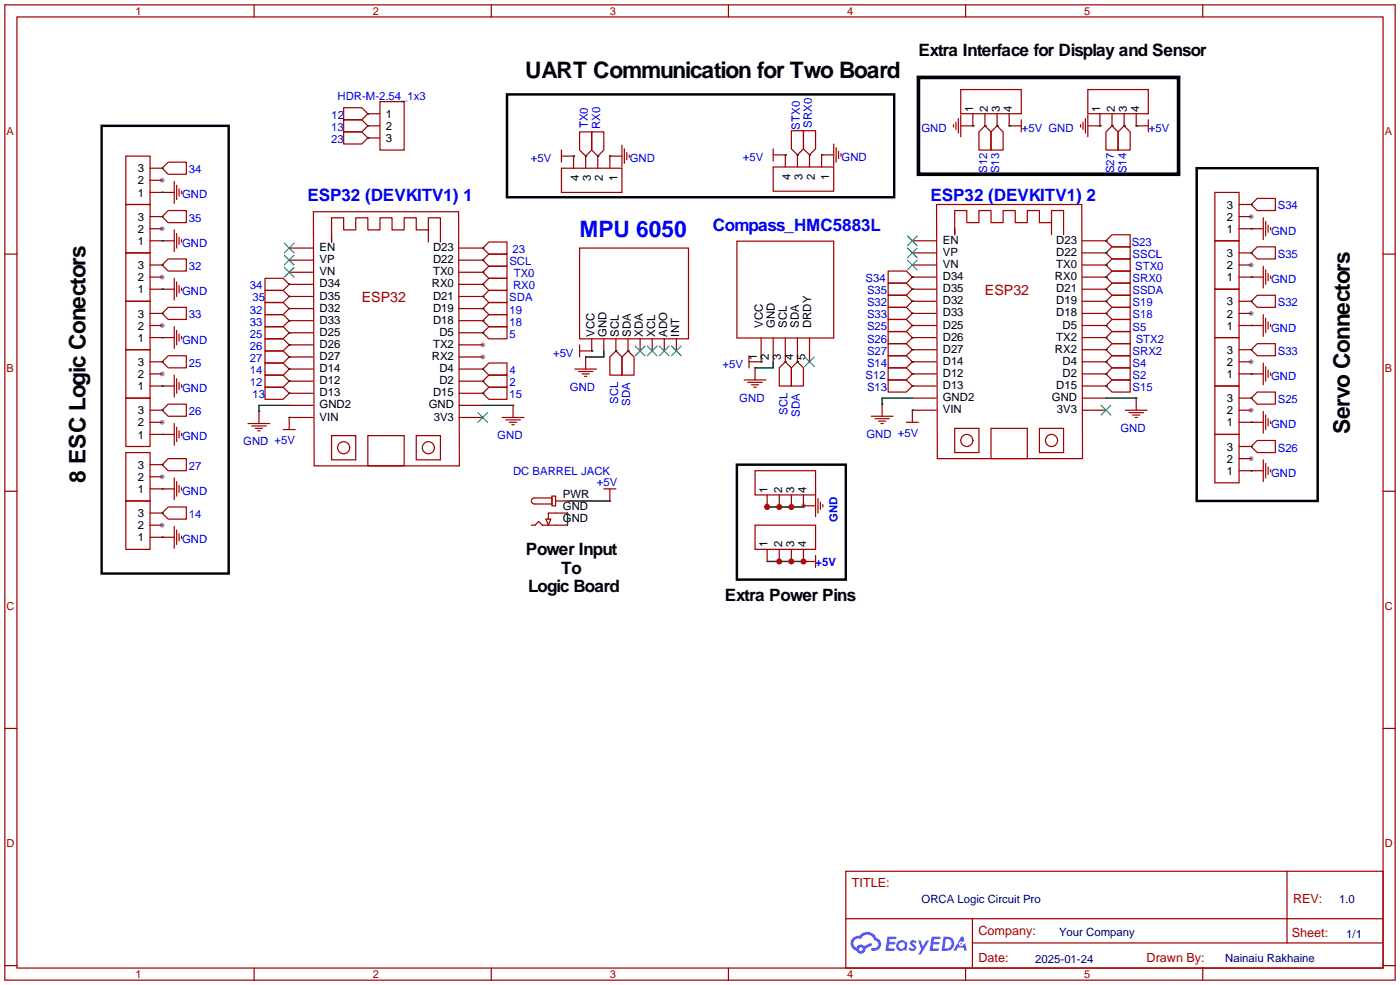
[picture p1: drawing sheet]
<svg xmlns="http://www.w3.org/2000/svg" width="294mm" height="207mm" viewBox="0 0 294 207" stroke-linecap="round" stroke-linejoin="round" font-family="sans-serif">
<g fill="#999">
<circle cx="101.3" cy="74.9" r=".51"/>
<circle cx="101.3" cy="72.4" r=".51"/>
<circle cx="34" cy="58.2" r=".51"/>
<circle cx="34" cy="68.3" r=".51"/>
<circle cx="34" cy="110.2" r=".51"/>
<circle cx="34" cy="100.1" r=".51"/>
<circle cx="34" cy="88.6" r=".51"/>
<circle cx="34" cy="78.5" r=".51"/>
<circle cx="262.6" cy="45.5" r=".51"/>
<circle cx="262.6" cy="55.6" r=".51"/>
<circle cx="262.6" cy="65.8" r=".51"/>
<circle cx="262.6" cy="75.9" r=".51"/>
<circle cx="34" cy="48" r=".51"/>
<circle cx="34" cy="37.8" r=".51"/>
<circle cx="168.7" cy="106.2" r=".51"/>
<circle cx="262.6" cy="86.1" r=".51"/>
<circle cx="262.6" cy="96.3" r=".51"/>
<circle cx="161" cy="106.2" r=".51"/>
</g>
<g fill="none" stroke="#a10000" stroke-width=".25">
<path d="M1 1h291.9v204.7h-291.9zM3.6 3.6h286.7v199.6h-286.7zM53.3 1v2.6M103.1 1v2.6M152.9 1v2.6M202.7 1v2.6M252.5 1v2.6M1 53.3h2.6M290.3 53.3h2.6M1 103.1h2.6M290.3 103.1h2.6M1 152.9h2.6"/>
<path d="M290.3 152.9h2.6M177.5 182.9h112.8v20.3h-112.8zM177.6 192.8h112.6M204.1 197.9h86.1M204.1 192.8v10.2M270.2 182.9v15M1 202.7h2.6M53.3 203.2v2.5M103.1 203.2v2.5M152.9 203.2v2.5M202.7 203.2v2.5M252.5 203.2v2.5"/>
<path d="M290.3 202.7h2.6"/>
</g>
<g fill="#5487ff">
<path d="M191.2 197.5l.5-.2 .4 .1 .3 .3-.2 .4a.33 .33 0 0 0-.3-.3 .33 .33 0 0 0-.4 .1l.1 .1a.86 .86 0 0 1 .7 .7 .86 .86 0 0 1-.3 .8l-.7 .1-.6-.4 .4-.4 .5 .3 .2-.1v-.2a.88 .88 0 0 1-.6-1.3z"/>
<path d="M192.7 197.4h.6l.4 1.3 .8-1.3h.6l-1.8 3h-.6l.6-1.1z"/>
<path d="M186.3 196.6h1.6l.3 .1-.1 .4h-1.3l-.1 .6h1.1l.2 .3-.3 .3h-1.1l-.1 .8h1.2l.1 .2-.1 .2-1.8 .1z"/>
<path d="M195.6 196.6h1.6l.2 .1v.4h-1.3l-.1 .6h1.1l.2 .3-.3 .3h-1.1l-.1 .8h1.2l.1 .2-.1 .2-1.9 .1z"/>
<path d="M201.7 196.6h.5l.3 .9-.5 .2a.5 .5 0 0 0-.7 .2 .5 .5 0 0 0 .3 .7 .5 .5 0 0 0 .6-.4l.4-.2 .4 1.6h-.6l-.1-.7h-1.2l-.4 .7h-.6z"/>
<path d="M198 196.6l-.4 3h1a1.51 1.51 0 0 0 1.7-1.5 1.51 1.51 0 0 0-1.8-1.5zM198.6 197.1a1.02 1.02 0 0 1 1.1 1.2 1.02 1.02 0 0 1-1.4 .8z"/>
<path d="M188.5 197.6a1.11 1.11 0 0 0-.3 1.6 1.11 1.11 0 0 0 1.6 .2l.5 .2 .2-1.7-.4-.2a1.02 1.02 0 0 0-1.6-.1zM188.6 198.5a.67 .67 0 0 1 1.3 0 .67 .67 0 0 1-1.3 0z"/>
<path d="M179 196.9a1.58 1.58 0 0 0 .8 2.6 1.01 1.01 0 0 0 1.1 .7 1.01 1.01 0 0 0 .8-1.1l1.4-.7-.3-.5-1.3 .7a1.03 1.03 0 0 0-1.7 .3 1 1 0 0 1-.5-1.4 1 1 0 0 1 1.4-.3 1.49 1.49 0 0 1 1.5-1 1.49 1.49 0 0 1 1.4 1.2 .82 .82 0 0 1 .7 1.1 .82 .82 0 0 1-1.2 .5l-.3 .1v.3a1.4 1.4 0 0 0 2-.6 1.4 1.4 0 0 0-.8-1.9 2.19 2.19 0 0 0-3.7-.5l-.8 .1zM180.3 199.2a.4 .4 0 0 1 .8 0 .4 .4 0 0 1-.8 0z"/>
<circle cx="201.8" cy="198.1" r=".19"/>
</g>
<g fill="none" stroke="#a10000" stroke-width=".25">
<path d="M201.7 18.8h12.7v5.1h-12.7zM228.3 18.8h12.7v5.1h-12.7zM26.4 32.8h5.1v10.1h-5.1zM31.5 35.3h2.5M31.5 37.8h2.5M34 35.3h.1M35.3 34h3.8v2.6h-3.8l-1.3-1.3zM36.6 38.1v4.6M37.1 38.9v3M37.6 39.6v1.5M72.1 25.1h3.8l1.3 1.3-1.3 1.3h-3.8zM72.1 22.6h3.8l1.3 1.3-1.3 1.2h-3.8z"/>
<path d="M72.1 27.7h3.8l1.3 1.3-1.3 1.2h-3.8zM77.2 26.4h.1M77.2 23.9h.1M77.2 29h.1M77.2 26.4h2.6M77.2 29h2.6M77.2 23.9h2.6M79.8 21.3h5v10.2h-5zM117.9 35.3h12.7v5.1h-12.7zM117.9 32.8h2.5M117.9 31.5v2.5M120.4 32.8h.1"/>
<path d="M120.4 32.8v2.5M121.7 27.7h2.5v3.8l-1.3 1.3-1.2-1.3zM122.9 32.8h.1M122.9 32.8v2.5M124.2 27.7h2.5v3.8l-1.2 1.3-1.3-1.3zM125.5 32.8h.1M125.5 32.8v2.5M128 32.8h.1M128 32.8v2.5M128 32.8h2.6M130.6 30.5v4.6M131.1 31.2v3.1"/>
<path d="M131.6 32v1.5M132.1 32.5v.5M162.3 35.1h12.7v5h-12.7zM162.3 31.2v2.6M162.3 32.5h2.5M164.8 32.5h.1M164.8 32.5v2.6M166.1 27.4h2.6v3.8l-1.3 1.3-1.3-1.3zM167.4 32.5h.1M167.4 32.5v2.6M168.7 27.4h2.5v3.8l-1.3 1.3-1.2-1.3zM169.9 32.5h.1"/>
<path d="M169.9 32.5v2.6M172.5 32.5h.1M172.5 32.5h2.5M172.5 32.5v2.6M175 30.2v4.6M175.5 31v3M176 31.8v1.5M176.5 32.3v.5M200.2 26.2v.5M200.7 25.7v1.5M201.2 24.9v3M201.7 26.4h2.5"/>
<path d="M201.7 24.1v4.6M204.2 26.4h.1M204.2 23.9v2.5M205.5 27.7l1.3-1.3 1.2 1.3v3.8h-2.5zM206.8 26.4h.1M206.8 23.9v2.5M208 27.7l1.3-1.3 1.3 1.3v3.8h-2.6zM209.3 26.4h.1M209.3 23.9v2.5M211.8 26.4h.1M211.8 23.9v2.5M211.8 26.4h2.6"/>
<path d="M214.4 25.1v2.6M226.8 26.2v.5M227.3 25.7v1.5M227.8 24.9v3M228.3 26.4h2.6M228.3 24.1v4.6M230.9 26.4h.1M230.9 23.9v2.5M233.4 26.4l1.3 1.3v3.8h-2.5v-3.8zM233.4 26.4h.1M233.4 23.9v2.5M236 26.4l1.2 1.3v3.8h-2.5v-3.8z"/>
<path d="M236 26.4h.1M236 23.9v2.5M238.5 26.4h.1M238.5 26.4h2.5M238.5 23.9v2.5M241 25.1v2.6M26.4 53.1h5.1v10.1h-5.1zM26.4 42.9h5.1v10.2h-5.1zM31.5 55.6h2.5M31.5 58.2h2.5M31.5 48h2.5M31.5 45.5h2.5"/>
<path d="M31.5 50.5h5.1M31.5 40.4h5.1M34 55.6h.1M34 40.4h.1M34 50.5h.1M34 45.5l1.3-1.3h3.8v2.5h-3.8zM34 45.5h.1M35.3 54.4h3.8v2.5h-3.8l-1.3-1.3zM36.6 48.3v4.5M36.6 58.4v4.6M37.1 49v3.1M37.1 59.2v3"/>
<path d="M37.6 49.8v1.5M37.6 59.9v1.6M38.1 40.1v.5M38.1 50.3v.5M55.6 58.4h3.8l1.3 1.3-1.3 1.3h-3.8zM60.7 59.7h.1M60.7 59.7h5M60.7 57.2h5M60.7 54.6h5M60.7 52.1h5M65.8 44.5h30.5l.1 53.3h-30.5zM69.6 49.5v1.3v-5.1h2.5v2.6h2.6v-2.6h2.5v2.6h2.6v-2.6h2.5v2.6h2.5v-2.6h2.6v2.6h2.5v-2.6h2.6v5.1"/>
<path d="M89.9 48.3v2.5M96.3 59.7h5M96.3 57.2h5M96.3 54.6h5M96.3 52.1h5M101.3 54.6l1.3-1.3h3.8v2.6h-3.8zM101.3 54.6h.1M101.3 52.1l1.3-1.3h3.8v2.5h-3.8zM101.3 52.1h.1M101.3 57.2l1.3-1.3h3.8v2.5h-3.8zM101.3 57.2h.1M101.3 59.7h.1"/>
<path d="M102.6 58.4h3.8v2.6h-3.8l-1.3-1.3zM121.7 52.1h22.8v19h-22.8zM154.7 50.6h20.3v20.3h-20.3zM186.4 59.4h3.8l1.3 1.3-1.3 1.3h-3.8zM186.4 56.9h3.8l1.3 1.3-1.3 1.2h-3.8zM191.5 58.2h.1M191.5 55.6h5M191.5 58.2h5M191.5 53.1h5M191.5 50.5h5M196.6 42.9h30.5l.1 53.4h-30.4zM200.4 48v1.3v-5.1h2.5v2.5h2.6v-2.5h2.5v2.5h2.6v-2.5h2.5v2.5h2.5v-2.5h2.6v2.5h2.5v-2.5h2.6v5.1"/>
<path d="M220.7 46.7v2.6M227.2 55.6h5M227.2 58.2h5M227.2 53.1h5M227.2 50.5h5M232.2 58.2l1.2-1.3h3.8v2.5h-3.8zM232.2 58.2h.1M232.2 55.6h.1M232.2 50.5h.1M232.2 53.1h.1M233.4 54.4h3.8v2.5h-3.8l-1.2-1.3zM233.4 49.3h3.8v2.5h-3.8l-1.2-1.3z"/>
<path d="M233.4 59.4h3.8v2.6h-3.8l-1.2-1.3zM233.4 51.8h3.8v2.6h-3.8l-1.2-1.3zM255 40.4h5.1v10.1h-5.1zM255 50.5h5.1v10.2h-5.1zM260.1 55.6h2.5M260.1 58.2h5.1M260.1 42.9h2.5M260.1 48h5.1M260.1 45.5h2.5M260.1 53.1h2.5M262.6 48h.1M262.6 58.2h.1"/>
<path d="M262.6 42.9l1.3-1.2h3.8v2.5h-3.8zM262.6 42.9h.1M262.6 53.1l1.3-1.3h3.8v2.6h-3.8zM262.6 53.1h.1M265.2 45.7v4.6M265.2 55.9v4.6M265.7 46.5v3M265.7 56.6v3.1M266.2 47.2v1.6M266.2 57.4v1.5M266.7 47.8v.5M266.7 57.9v.5"/>
<path d="M26.4 63.2h5.1v10.2h-5.1zM26.4 73.4h5.1v10.2h-5.1zM31.5 60.7h5.1M31.5 65.8h2.5M31.5 70.9h5.1M31.5 68.3h2.5M31.5 75.9h2.5M31.5 78.5h2.5M34 60.7h.1M34 70.9h.1M34 65.8h.1M34 75.9h.1"/>
<path d="M35.3 64.5h3.8v2.6h-3.8l-1.3-1.3zM35.3 74.7h3.8v2.5h-3.8l-1.3-1.3zM36.6 68.6v4.6M36.6 78.7v4.6M37.1 69.3v3.1M37.1 79.5v3.1M37.6 70.1v1.5M38.1 60.5v.5M38.1 70.6v.5M55.6 63.5h3.8l1.3 1.3-1.3 1.2h-3.8zM55.6 66h3.8l1.3 1.3-1.3 1.3h-3.8zM55.6 68.6h3.8l1.3 1.3-1.3 1.2h-3.8z"/>
<path d="M55.6 71.1h3.8l1.3 1.3-1.3 1.3h-3.8zM55.6 73.7h3.8l1.3 1.2-1.3 1.3h-3.8zM55.6 76.2h3.8l1.3 1.3-1.3 1.2h-3.8zM55.6 78.7h3.8l1.3 1.3-1.3 1.3h-3.8zM55.6 61h3.8l1.3 1.2-1.3 1.3h-3.8zM60.7 64.8h.1M60.7 67.3h.1M60.7 69.9h.1M60.7 72.4h.1M60.7 74.9h.1M60.7 77.5h.1M60.7 62.2h.1"/>
<path d="M60.7 77.5h5M60.7 74.9h5M60.7 72.4h5M60.7 69.9h5M60.7 67.3h5M60.7 64.8h5M60.7 62.2h5M96.3 77.5h5M96.3 74.9h5M96.3 72.4h5M96.3 69.9h5M96.3 67.3h5"/>
<path d="M96.3 64.8h5M96.3 62.2h5M101.3 62.2l1.3-1.2h3.8v2.5h-3.8zM101.3 62.2h.1M101.3 64.8l1.3-1.3h3.8v2.5h-3.8zM101.3 64.8h.1M101.3 67.3l1.3-1.3h3.8v2.6h-3.8zM101.3 67.3h.1M101.3 69.9h.1M101.3 77.5l1.3-1.3h3.8v2.5h-3.8zM101.3 77.5h.1M102.6 68.6h3.8v2.5h-3.8l-1.3-1.2z"/>
<path d="M120.6 77.5h4.6M121.4 78h3.1M121.7 73.7h2.5M121.7 72.4v2.5M122.2 78.5h1.5M122.7 79h.5M122.9 74.9h.1M122.9 74.9v2.6M124.2 73.7h.1M124.2 71.1v2.6M126.7 71.1v2.6M129.3 73.7l1.3 1.2v3.8h-2.6v-3.8z"/>
<path d="M129.3 73.7h.1M129.3 71.1v2.6M130.6 74.9l1.2-1.2 1.3 1.2v3.8h-2.5zM131.8 73.7h.1M131.8 71.1v2.6M134.4 71.1v2.6M136.9 71.1v2.6M139.4 71.1v2.6M142 71.1v2.6M156.2 79.8h4.6M157.2 75.9h2.6M157.2 74.7v2.5"/>
<path d="M158.5 77.2h.1M158.5 77.2v2.6M159.8 75.9h.1M159.8 70.9v5M162.3 70.9v5M163.6 77.2l1.2-1.3 1.3 1.3v3.8h-2.5zM164.8 75.9h.1M164.8 70.9v5M166.1 77.2l1.3-1.3 1.3 1.3v3.8h-2.6zM167.4 75.9h.1M167.4 70.9v5M169.9 70.9v5"/>
<path d="M186.4 79.8h3.8l1.3 1.2-1.3 1.3h-3.8zM186.4 77.2h3.8l1.3 1.3-1.3 1.3h-3.8zM186.4 74.7h3.8l1.3 1.2-1.3 1.3h-3.8zM186.4 72.1h3.8l1.3 1.3-1.3 1.3h-3.8zM186.4 69.6h3.8l1.3 1.3-1.3 1.2h-3.8zM186.4 67.1h3.8l1.3 1.2-1.3 1.3h-3.8zM186.4 64.5h3.8l1.3 1.3-1.3 1.3h-3.8zM186.4 62h3.8l1.3 1.2-1.3 1.3h-3.8zM191.5 60.7h.1M191.5 78.5h.1M191.5 75.9h.1M191.5 73.4h.1"/>
<path d="M191.5 70.9h.1M191.5 68.3h.1M191.5 65.8h.1M191.5 63.2h.1M191.5 60.7h5M191.5 65.8h5M191.5 70.9h5M191.5 68.3h5M191.5 75.9h5M191.5 78.5h5M191.5 63.2h5M191.5 73.4h5"/>
<path d="M227.2 60.7h5M227.2 65.8h5M227.2 70.9h5M227.2 68.3h5M227.2 75.9h5M227.2 78.5h5M227.2 63.2h5M227.2 73.4h5M232.2 78.5h.1M232.2 75.9h.1M232.2 68.3h.1M232.2 65.8h.1"/>
<path d="M232.2 63.2h.1M232.2 60.7h.1M232.2 73.4h.1M232.2 70.9h.1M233.4 79.8h3.8v2.5h-3.8l-1.2-1.3zM233.4 77.2h3.8v2.6h-3.8l-1.2-1.3zM233.4 74.7h3.8v2.5h-3.8l-1.2-1.3zM233.4 67.1h3.8v2.5h-3.8l-1.2-1.3zM233.4 64.5h3.8v2.6h-3.8l-1.2-1.3zM233.4 62h3.8v2.5h-3.8l-1.2-1.3zM233.4 72.1h3.8v2.6h-3.8l-1.2-1.3zM233.4 69.6h3.8v2.5h-3.8l-1.2-1.2z"/>
<path d="M255 60.7h5.1v10.2h-5.1zM255 70.9h5.1v10.1h-5.1zM260.1 65.8h2.5M260.1 68.3h5.1M260.1 75.9h2.5M260.1 78.5h5.1M260.1 63.2h2.5M260.1 73.4h2.5M262.6 68.3h.1M262.6 78.5h.1M262.6 63.2l1.3-1.2h3.8v2.5h-3.8zM262.6 63.2h.1"/>
<path d="M262.6 73.4l1.3-1.3h3.8v2.6h-3.8zM262.6 73.4h.1M265.2 66v4.6M265.2 76.2v4.6M265.7 66.8v3.1M265.7 77v3M266.2 67.6v1.5M266.2 77.7v1.5M266.7 68.1v.5M266.7 78.2v.5M26.4 95h5.1v10.2h-5.1zM26.4 83.6h5.1v10.1h-5.1z"/>
<path d="M31.5 97.5h2.5M31.5 86.1h2.5M31.5 91.2h5.1M31.5 88.6h2.5M31.5 81h5.1M34 81h.1M34 91.2h.1M34 86.1h.1M34 97.5h.1M35.3 84.8h3.8v2.6h-3.8l-1.3-1.3zM35.3 96.3h3.8v2.5h-3.8l-1.3-1.3zM36.6 88.9v4.6"/>
<path d="M37.1 89.7v3M37.6 80.3v1.5M37.6 90.4v1.5M38.1 80.8v.5M38.1 90.9v.5M52.1 88.9h4.5M52.8 89.4h3.1M53.6 89.9h1.5M54.1 90.4h.5M54.4 86.4h.1M54.4 86.4v2.5M55.6 81.3h3.8l1.3 1.3-1.3 1.2h-3.8z"/>
<path d="M59.4 90.2h2.6M60.7 80h.1M60.7 82.6h.1M60.7 87.6h.1M60.7 87.6h5M60.7 85.1h5M60.7 82.6h5M60.7 80h5M60.7 87.6v2.6M69.6 91.4h5.1v5.1h-5.1zM77.2 91.4h7.6v6.4h-7.6zM87.4 91.4h5.1v5.1h-5.1z"/>
<path d="M96.3 87.6h5M96.3 85.1h5M96.3 82.6h5M96.3 80h5M101.3 80l1.3-1.3h3.8v2.6h-3.8zM101.3 80h.1M101.3 82.6l1.3-1.3h3.8v2.5h-3.8zM101.3 82.6h.1M105.4 87.6h4.6M106.2 88.1h3M106.9 88.6h1.6M107.4 89.2h.5"/>
<path d="M107.7 85.1h.1M107.7 85.1v2.5M157 80.3h3M157.7 80.8h1.6M158.2 81.3h.5M158.5 98.8h12.7v5.1h-12.7zM182.9 87.4h4.6M183.6 87.9h3.1M184.4 88.4h1.5M184.9 88.9h.5M185.2 84.8h.1M185.2 84.8v2.6"/>
<path d="M190.2 88.6h2.6M191.5 86.1h.1M191.5 81h.1M191.5 86.1h5M191.5 81h5M191.5 86.1v2.5M191.5 83.6h5M200.4 89.9h5.1v5.1h-5.1zM208 89.9h7.6v6.4h-7.6zM218.2 89.9h5.1v5.1h-5.1zM227.2 86.1h5M227.2 81h5"/>
<path d="M227.2 83.6h5M232.2 81h.1M236.2 86.1h4.6M237 86.6h3M237.7 87.1h1.6M238.3 87.6h.5M238.5 83.6h.1M238.5 83.6v2.5M255 81h5.1v10.2h-5.1zM255 91.2h5.1v10.1h-5.1zM260.1 86.1h2.5M260.1 88.6h5.1"/>
<path d="M260.1 96.3h2.5M260.1 83.6h2.5M260.1 93.7h2.5M260.1 98.8h5.1M262.6 83.6l1.3-1.3h3.8v2.5h-3.8zM262.6 83.6h.1M262.6 88.6h.1M262.6 93.7l1.3-1.2h3.8v2.5h-3.8zM262.6 93.7h.1M262.6 98.8h.1M265.2 86.4v4.5M265.2 96.5v4.6"/>
<path d="M265.7 87.1v3.1M265.7 97.3v3M266.2 87.9v1.5M266.2 98v1.6M266.7 88.4v.5M266.7 98.6v.5M26.4 105.2h5.1v10.1h-5.1zM31.5 107.7h2.5M31.5 112.8h5.1M31.5 110.2h2.5M31.5 102.6h5.1M31.5 100.1h2.5"/>
<path d="M34 102.6h.1M34 112.8h.1M34 107.7h.1M35.3 106.4h3.8v2.6h-3.8l-1.3-1.3zM36.6 100.3v4.6M36.6 110.5v4.6M37.1 101.1v3M37.1 111.3v3M37.6 101.9v1.5M37.6 112v1.5M38.1 102.4v.5M38.1 112.5v.5"/>
<path d="M111.5 110.2h.8l.8-.7 .7 .7h5.3M114.6 109h1l-.5 1.2zM115.9 104.5h-3.7a.63 .63 0 0 0-.7 .7 .63 .63 0 0 0 .7 .6h3.7M115.9 104.1h.7v2.1h-.7zM116.6 105.2h2.5M119.1 107.7h-4v1.3M126.7 102.6h2.6M128 105.2h.1M128 102.6v2.6M158.5 110.2h12.7v5.1h-12.7zM161 103.9v2.5M161 115.3v2.6"/>
<path d="M163.6 103.9v2.5M163.6 115.3v2.6M166.1 103.9v2.5M166.1 115.3v2.6M168.7 106.2h.1M168.7 117.9h.1M168.7 103.9v2.5M168.7 115.3v2.6M168.7 106.2h2.5M168.7 117.9h2.5M171.2 103.9v4.6M171.2 116.6v2.5"/>
<path d="M171.7 104.6v3.1M172.2 105.4v1.5M172.7 105.9v.5"/>
<circle cx="72.1" cy="94" r="1.27"/>
<circle cx="89.9" cy="94" r="1.27"/>
<circle cx="202.9" cy="92.5" r="1.27"/>
<circle cx="220.7" cy="92.5" r="1.27"/>
</g>
<g fill="none" stroke="#3c3" stroke-width=".25">
<path d="M59.7 56.1l2 2.1M59.7 53.6l2 2M59.7 51.1l2 2M61.7 56.1l-2 2.1M61.7 53.6l-2 2M61.7 51.1l-2 2M190.5 54.6l2 2M190.5 52.1l2 2M190.5 49.5l2 2.1M192.5 54.6l-2 2M192.5 52.1l-2 2M192.5 49.5l-2 2.1"/>
<path d="M133.3 72.6l2.1 2.1M135.4 72.6l-2.1 2.1M135.9 72.6l2 2.1M137.9 72.6l-2 2.1M138.4 72.6l2.1 2.1M140.5 72.6l-2.1 2.1M141 72.6l2 2.1M143 72.6l-2 2.1M168.9 74.9l2 2.1M170.9 74.9l-2 2.1M100.3 86.6l2.1 2M102.4 86.6l-2.1 2"/>
<path d="M231.1 85.1l2.1 2M233.2 85.1l-2.1 2"/>
</g>
<g fill="none" stroke="#008700" stroke-width=".25">
<path d="M34 35.3h.1M77.2 29h.1M77.2 23.9h.1M77.2 26.4h.1M120.4 32.8h.1M122.9 32.8h.1M125.5 32.8h.1M128 32.8h.1M164.8 32.5h.1M167.4 32.5h.1M169.9 32.5h.1M172.5 32.5h.1"/>
<path d="M204.2 26.4h.1M206.8 26.4h.1M209.3 26.4h.1M211.8 26.4h.1M230.9 26.4h.1M233.4 26.4h.1M236 26.4h.1M238.5 26.4h.1M34 55.6h.1M34 45.5h.1M34 50.5h.1M34 40.4h.1"/>
<path d="M60.7 59.7h.1M101.3 59.7h.1M101.3 57.2h.1M101.3 54.6h.1M101.3 52.1h.1M191.5 58.2h.1M232.2 58.2h.1M232.2 55.6h.1M232.2 50.5h.1M232.2 53.1h.1M262.6 42.9h.1M262.6 48h.1"/>
<path d="M262.6 53.1h.1M262.6 58.2h.1M34 60.7h.1M34 65.8h.1M34 70.9h.1M34 75.9h.1M60.7 77.5h.1M60.7 74.9h.1M60.7 72.4h.1M60.7 69.9h.1M60.7 67.3h.1M60.7 64.8h.1"/>
<path d="M60.7 62.2h.1M101.3 77.5h.1M101.3 69.9h.1M101.3 67.3h.1M101.3 64.8h.1M101.3 62.2h.1M124.2 73.7h.1M126.7 73.7v1.2h-3.8M129.3 73.7h.1M131.8 73.7h.1M159.8 75.9h.1M162.3 75.9v1.3h-3.8"/>
<path d="M164.8 75.9h.1M167.4 75.9h.1M191.5 60.7h.1M191.5 78.5h.1M191.5 75.9h.1M191.5 73.4h.1M191.5 70.9h.1M191.5 68.3h.1M191.5 65.8h.1M191.5 63.2h.1M232.2 78.5h.1M232.2 75.9h.1"/>
<path d="M232.2 68.3h.1M232.2 65.8h.1M232.2 63.2h.1M232.2 60.7h.1M232.2 73.4h.1M232.2 70.9h.1M262.6 63.2h.1M262.6 68.3h.1M262.6 73.4h.1M262.6 78.5h.1M34 97.5h.1M34 86.1h.1"/>
<path d="M34 91.2h.1M34 81h.1M60.7 87.6h.1M60.7 82.6h.1M60.7 80h.1M60.7 85.1h-6.3v1.3M101.3 82.6h.1M101.3 80h.1M101.3 85.1h6.4M191.5 86.1h.1M191.5 81h.1M191.5 83.6h-6.3v1.2"/>
<path d="M232.2 81h.1M232.2 83.6h6.3M262.6 83.6h.1M262.6 88.6h.1M262.6 93.7h.1M262.6 98.8h.1M34 107.7h.1M34 112.8h.1M34 102.6h.1M119.1 107.7v2.5M119.1 105.2h8.9M161 106.2v.2h7.7"/>
<path d="M161 117.9h7.7"/>
</g>
<path d="M106.4 19.8h81.3v21.6h-81.3zM21.3 26.4h26.7v94h-26.7zM251.2 35.3h25.4v69.9h-25.4zM154.7 97.5h22.8v24.2h-22.8z" fill="none" stroke="#000" stroke-width=".51"/>
<path d="M192.8 16.3h54.6v20.3h-54.6z" fill="none" stroke="#000" stroke-width=".76"/>
<g fill="#c00">
<circle cx="161" cy="106.4" r=".63"/>
<circle cx="163.6" cy="106.4" r=".63"/>
<circle cx="166.1" cy="106.4" r=".63"/>
<circle cx="163.6" cy="117.9" r=".63"/>
<circle cx="166.1" cy="117.9" r=".63"/>
<circle cx="168.7" cy="117.9" r=".63"/>
</g>
<g font-size="4.8">
<text x="110.2" y="16.4">UART Communication for Two Board</text>
<text x="283.4" y="91.2" transform="rotate(-90 283.4 91.2)">Servo Connectors</text>
<text x="17.9" y="101.3" transform="rotate(-90 17.9 101.3)">8 ESC Logic Conectors</text>
</g>
<text font-size="4.8" fill="#00f" x="121.7" y="49.7">MPU 6050</text>
<g font-size="3.6">
<text x="192.8" y="11.8">Extra Interface for Display and Sensor</text>
<text x="110.4" y="116.6">Power Input</text>
<text x="110.9" y="124.2">Logic Board</text>
<text x="117.8" y="120.4">To</text>
<text x="152.1" y="126.1">Extra Power Pins</text>
</g>
<g font-size="3.6" fill="#00f">
<text x="64.5" y="42.3">ESP32 (DEVKITV1) 1</text>
<text x="195.3" y="42.3">ESP32 (DEVKITV1) 2</text>
<text x="149.6" y="48.4">Compass_HMC5883L</text>
</g>
<g font-size="3" fill="#a00000">
<text x="75.9" y="63.4">ESP32</text>
<text x="206.8" y="61.9">ESP32</text>
</g>
<g font-size="2.6" fill="#a00000">
<text x="178.8" y="186.1">TITLE:</text>
<text x="271.4" y="189.5">REV:</text>
<text x="205.4" y="196.3">Company:</text>
<text x="271.2" y="196.8">Sheet:</text>
<text x="205.4" y="201.9">Date:</text>
<text x="240.7" y="201.9">Drawn By:</text>
</g>
<g font-size="2.4" fill="#00f">
<text x="70.9" y="20.9">HDR-M-2.54_1x3</text>
<text x="69.5" y="27.5">13</text>
<text x="69.6" y="24.9">12</text>
<text x="123.4" y="26.9" transform="rotate(-90 123.4 26.9)">TX0</text>
<text x="126" y="27.1" transform="rotate(-90 126 27.1)">RX0</text>
<text x="167.9" y="27.2" transform="rotate(-90 167.9 27.2)">STX0</text>
<text x="170.4" y="26.8" transform="rotate(-90 170.4 26.8)">SRX0</text>
<text x="193.4" y="27.7">GND</text>
<text x="214.5" y="27.7">+5V GND</text>
<text x="241.2" y="27.7">+5V</text>
<text x="69.5" y="30">23</text>
<text x="111.5" y="34">+5V</text>
<text x="132.2" y="34">GND</text>
<text x="155.9" y="33.8">+5V</text>
<text x="176.7" y="33.7">GND</text>
<text x="38.2" y="41.6">GND</text>
<text x="39.6" y="36.4">34</text>
<text x="207.2" y="36.3" transform="rotate(-90 207.2 36.3)">S12</text>
<text x="209.8" y="36.3" transform="rotate(-90 209.8 36.3)">S13</text>
<text x="233.9" y="36.3" transform="rotate(-90 233.9 36.3)">S27</text>
<text x="236.4" y="36.3" transform="rotate(-90 236.4 36.3)">S14</text>
<text x="39.6" y="46.5">35</text>
<text x="268.2" y="44">S34</text>
<text x="38.2" y="51.8">GND</text>
<text x="107.6" y="53.1">23</text>
<text x="237.6" y="51.6">S23</text>
<text x="266.8" y="49.2">GND</text>
<text x="39.6" y="56.7">32</text>
<text x="106.9" y="55.7">SCL</text>
<text x="107.9" y="58.1">TX0</text>
<text x="181.7" y="59.2">S34</text>
<text x="237.7" y="54.1">SSCL</text>
<text x="237.7" y="59.2">SRX0</text>
<text x="238.3" y="56.7">STX0</text>
<text x="266.8" y="59.4">GND</text>
<text x="268.2" y="54.1">S35</text>
<text x="38.2" y="61.9">GND</text>
<text x="52.5" y="65.8">32</text>
<text x="52.5" y="60.7">34</text>
<text x="53" y="63.3">35</text>
<text x="106.9" y="63.3">SDA</text>
<text x="106.9" y="65.8">19</text>
<text x="107.7" y="60.7">RX0</text>
<text x="182" y="61.7">S35</text>
<text x="182" y="64.3">S32</text>
<text x="237.7" y="61.8">SSDA</text>
<text x="237.7" y="64.3">S19</text>
<text x="268.2" y="64.3">S32</text>
<text x="39.6" y="66.8">33</text>
<text x="52.5" y="68.4">33</text>
<text x="52.5" y="70.9">25</text>
<text x="106.9" y="68.4">18</text>
<text x="106.9" y="70.9">5</text>
<text x="182" y="71.9">S26</text>
<text x="182" y="69.4">S25</text>
<text x="182" y="66.8">S33</text>
<text x="237.7" y="66.8">S18</text>
<text x="237.7" y="69.4">S5</text>
<text x="238.4" y="71.9">STX2</text>
<text x="266.8" y="69.6">GND</text>
<text x="38.2" y="72.1">GND</text>
<text x="39.6" y="77">25</text>
<text x="52.5" y="73.4">26</text>
<text x="52.5" y="76">27</text>
<text x="116.1" y="74.9">+5V</text>
<text x="151.7" y="77.2">+5V</text>
<text x="182" y="77">S14</text>
<text x="182" y="74.5">S27</text>
<text x="237.7" y="77">S4</text>
<text x="237.7" y="74.5">SRX2</text>
<text x="268.2" y="74.5">S33</text>
<text x="38.2" y="82.3">GND</text>
<text x="52.5" y="78.5">14</text>
<text x="52.5" y="81">12</text>
<text x="53" y="83.6">13</text>
<text x="106.9" y="78.5">4</text>
<text x="106.9" y="81.1">2</text>
<text x="106.9" y="83.6">15</text>
<text x="119.6" y="82">GND</text>
<text x="181.7" y="79.5">S12</text>
<text x="182" y="82.1">S13</text>
<text x="237.7" y="79.5">S2</text>
<text x="237.7" y="82.1">S15</text>
<text x="266.8" y="79.8">GND</text>
<text x="39.6" y="87.2">26</text>
<text x="129.8" y="84.8" transform="rotate(-90 129.8 84.8)">SCL</text>
<text x="132.3" y="85.2" transform="rotate(-90 132.3 85.2)">SDA</text>
<text x="155.2" y="84.3">GND</text>
<text x="165.3" y="87.1" transform="rotate(-90 165.3 87.1)">SCL</text>
<text x="167.9" y="87.5" transform="rotate(-90 167.9 87.5)">SDA</text>
<text x="266.8" y="89.9">GND</text>
<text x="268.2" y="84.6">S25</text>
<text x="38.2" y="92.4">GND</text>
<text x="51.1" y="93.5">GND +5V</text>
<text x="104.4" y="92.2">GND</text>
<text x="181.9" y="91.9">GND +5V</text>
<text x="235.2" y="90.7">GND</text>
<text x="268.2" y="94.8">S26</text>
<text x="39.6" y="98.6">27</text>
<text x="107.7" y="99.7">DC BARREL JACK</text>
<text x="266.8" y="100.1">GND</text>
<text x="38.2" y="103.9">GND</text>
<text x="125.3" y="102">+5V</text>
<text x="39.6" y="108.7">14</text>
<text x="175.8" y="109.5" transform="rotate(-90 175.8 109.5)">GND</text>
<text x="38.2" y="114">GND</text>
<text x="171.2" y="118.7">+5V</text>
</g>
<g font-size="2.4">
<text x="204.3" y="23.4" transform="rotate(-90 204.3 23.4)">1</text>
<text x="207.3" y="23.4" transform="rotate(-90 207.3 23.4)">2</text>
<text x="209.9" y="23.4" transform="rotate(-90 209.9 23.4)">3</text>
<text x="212.4" y="23.4" transform="rotate(-90 212.4 23.4)">4</text>
<text x="231" y="23.4" transform="rotate(-90 231 23.4)">1</text>
<text x="234" y="23.4" transform="rotate(-90 234 23.4)">2</text>
<text x="236.6" y="23.4" transform="rotate(-90 236.6 23.4)">3</text>
<text x="239.1" y="23.4" transform="rotate(-90 239.1 23.4)">4</text>
<text x="81" y="29.8">3</text>
<text x="81" y="24.7">1</text>
<text x="81" y="27.2">2</text>
<text x="28.9" y="36.2">3</text>
<text x="28.9" y="41.3">1</text>
<text x="28.9" y="38.7">2</text>
<text x="121.5" y="38.1" transform="rotate(-90 121.5 38.1)">4</text>
<text x="124" y="38.1" transform="rotate(-90 124 38.1)">3</text>
<text x="126.6" y="38.1" transform="rotate(-90 126.6 38.1)">2</text>
<text x="129.6" y="38.1" transform="rotate(-90 129.6 38.1)">1</text>
<text x="165.9" y="37.8" transform="rotate(-90 165.9 37.8)">4</text>
<text x="168.5" y="37.8" transform="rotate(-90 168.5 37.8)">3</text>
<text x="171" y="37.8" transform="rotate(-90 171 37.8)">2</text>
<text x="174.1" y="37.8" transform="rotate(-90 174.1 37.8)">1</text>
<text x="28.9" y="46.3">3</text>
<text x="257.5" y="43.8">3</text>
<text x="257.5" y="46.3">2</text>
<text x="28.9" y="51.4">1</text>
<text x="28.9" y="48.9">2</text>
<text x="67.1" y="52.7">EN</text>
<text x="90.9" y="52.7">D23</text>
<text x="197.9" y="53.7">VP</text>
<text x="197.9" y="51.2">EN</text>
<text x="221.7" y="53.7">D22</text>
<text x="221.7" y="51.2">D23</text>
<text x="257.5" y="48.9">1</text>
<text x="257.5" y="54">3</text>
<text x="28.9" y="56.5">3</text>
<text x="28.9" y="59">2</text>
<text x="67.1" y="57.8">VN</text>
<text x="67.1" y="55.2">VP</text>
<text x="90.9" y="57.8">TX0</text>
<text x="90.9" y="55.2">D22</text>
<text x="197.9" y="58.8">D34</text>
<text x="197.9" y="56.3">VN</text>
<text x="221.5" y="58.8">RX0</text>
<text x="221.7" y="56.3">TX0</text>
<text x="257.5" y="59">1</text>
<text x="257.5" y="56.5">2</text>
<text x="28.9" y="61.6">1</text>
<text x="67.1" y="65.4">D32</text>
<text x="67.1" y="62.9">D35</text>
<text x="67.1" y="60.3">D34</text>
<text x="90.6" y="60.3">RX0</text>
<text x="90.9" y="65.4">D19</text>
<text x="90.9" y="62.9">D21</text>
<text x="197.9" y="63.9">D32</text>
<text x="197.9" y="61.3">D35</text>
<text x="221.7" y="63.9">D19</text>
<text x="221.7" y="61.3">D21</text>
<text x="257.5" y="64.1">3</text>
<text x="28.9" y="66.7">3</text>
<text x="28.9" y="71.7">1</text>
<text x="28.9" y="69.2">2</text>
<text x="67.1" y="70.5">D25</text>
<text x="67.1" y="67.9">D33</text>
<text x="90.9" y="67.9">D18</text>
<text x="92.2" y="70.5">D5</text>
<text x="124.8" y="70.7" transform="rotate(-90 124.8 70.7)">VCC</text>
<text x="127.3" y="70.7" transform="rotate(-90 127.3 70.7)">GND</text>
<text x="129.9" y="70.7" transform="rotate(-90 129.9 70.7)">SCL</text>
<text x="132.4" y="70.7" transform="rotate(-90 132.4 70.7)">SDA</text>
<text x="135" y="70.7" transform="rotate(-90 135 70.7)">XDA</text>
<text x="137.5" y="70.7" transform="rotate(-90 137.5 70.7)">XCL</text>
<text x="140" y="70.7" transform="rotate(-90 140 70.7)">ADO</text>
<text x="142.6" y="70.7" transform="rotate(-90 142.6 70.7)">INT</text>
<text x="160.1" y="68.8" transform="rotate(-90 160.1 68.8)">VCC</text>
<text x="162.6" y="68.8" transform="rotate(-90 162.6 68.8)">GND</text>
<text x="165.2" y="68.8" transform="rotate(-90 165.2 68.8)">SCL</text>
<text x="167.7" y="68.8" transform="rotate(-90 167.7 68.8)">SDA</text>
<text x="170.3" y="68.8" transform="rotate(-90 170.3 68.8)">DRDY</text>
<text x="197.9" y="71.5">D26</text>
<text x="197.9" y="69">D25</text>
<text x="197.9" y="66.4">D33</text>
<text x="221.7" y="71.5">TX2</text>
<text x="221.7" y="66.4">D18</text>
<text x="223" y="69">D5</text>
<text x="257.5" y="69.2">1</text>
<text x="257.5" y="66.7">2</text>
<text x="28.9" y="76.8">3</text>
<text x="67.1" y="75.6">D27</text>
<text x="67.1" y="73">D26</text>
<text x="90.6" y="75.6">RX2</text>
<text x="90.9" y="73">TX2</text>
<text x="158.8" y="75.7" transform="rotate(-90 158.8 75.7)">1</text>
<text x="161.4" y="75.7" transform="rotate(-90 161.4 75.7)">2</text>
<text x="163.9" y="75.7" transform="rotate(-90 163.9 75.7)">3</text>
<text x="166.5" y="75.7" transform="rotate(-90 166.5 75.7)">4</text>
<text x="169" y="75.7" transform="rotate(-90 169 75.7)">5</text>
<text x="197.9" y="76.6">D14</text>
<text x="197.9" y="74">D27</text>
<text x="221.5" y="74">RX2</text>
<text x="223" y="76.6">D4</text>
<text x="257.5" y="74.3">3</text>
<text x="257.5" y="76.8">2</text>
<text x="28.9" y="81.9">1</text>
<text x="28.9" y="79.4">2</text>
<text x="67.1" y="83.2">D13</text>
<text x="67.1" y="80.6">D12</text>
<text x="67.1" y="78.1">D14</text>
<text x="90.9" y="83.2">D15</text>
<text x="92.2" y="80.6">D2</text>
<text x="92.2" y="78.1">D4</text>
<text x="197.9" y="81.7">D13</text>
<text x="197.9" y="79.1">D12</text>
<text x="221.7" y="81.7">D15</text>
<text x="223" y="79.1">D2</text>
<text x="257.5" y="79.4">1</text>
<text x="28.9" y="87">3</text>
<text x="28.9" y="89.5">2</text>
<text x="67.1" y="88.3">VIN</text>
<text x="67.1" y="85.7">GND2</text>
<text x="90" y="85.7">GND</text>
<text x="91" y="88.3">3V3</text>
<text x="197.9" y="86.7">VIN</text>
<text x="197.9" y="84.2">GND2</text>
<text x="220.8" y="84.2">GND</text>
<text x="221.9" y="86.7">3V3</text>
<text x="257.5" y="84.4">3</text>
<text x="257.5" y="89.5">1</text>
<text x="257.5" y="87">2</text>
<text x="28.9" y="92.1">1</text>
<text x="257.5" y="94.6">3</text>
<text x="28.9" y="98.4">3</text>
<text x="28.9" y="100.9">2</text>
<text x="257.5" y="99.7">1</text>
<text x="257.5" y="97.1">2</text>
<text x="28.9" y="103.5">1</text>
<text x="118.2" y="107.1">GND</text>
<text x="118.2" y="104.5">PWR</text>
<text x="161.1" y="103.4" transform="rotate(-90 161.1 103.4)">1</text>
<text x="164.2" y="103.4" transform="rotate(-90 164.2 103.4)">2</text>
<text x="166.7" y="103.4" transform="rotate(-90 166.7 103.4)">3</text>
<text x="169.2" y="103.4" transform="rotate(-90 169.2 103.4)">4</text>
<text x="28.9" y="108.6">3</text>
<text x="28.9" y="113.6">1</text>
<text x="28.9" y="111.1">2</text>
<text x="118.2" y="109.6">GND</text>
<text x="161.1" y="114.9" transform="rotate(-90 161.1 114.9)">1</text>
<text x="164.2" y="114.9" transform="rotate(-90 164.2 114.9)">2</text>
<text x="166.7" y="114.9" transform="rotate(-90 166.7 114.9)">3</text>
<text x="169.2" y="114.9" transform="rotate(-90 169.2 114.9)">4</text>
</g>
<g font-size="2.4" fill="#000080">
<text x="193.5" y="189.4">ORCA Logic Circuit Pro</text>
<text x="281.1" y="189.6">1.0</text>
<text x="222.3" y="196.5">Your Company</text>
<text x="282.6" y="197">1/1</text>
<text x="217.3" y="202.1">2025-01-24</text>
<text x="257.2" y="202">Nainaiu Rakhaine</text>
</g>
<g font-size="2.3" fill="#a00000">
<text x="28.4" y="3.1">1</text>
<text x="78.2" y="3.1">2</text>
<text x="128" y="3.1">3</text>
<text x="177.8" y="3.1">4</text>
<text x="227.6" y="3.1">5</text>
<text x="1.4" y="28.4">A</text>
<text x="290.7" y="28.4">A</text>
<text x="1.4" y="78.2">B</text>
<text x="290.7" y="78.2">B</text>
<text x="1.4" y="127.9">C</text>
<text x="290.7" y="127.9">C</text>
<text x="1.4" y="177.7">D</text>
<text x="290.7" y="177.7">D</text>
<text x="28.4" y="205.3">1</text>
<text x="78.2" y="205.3">2</text>
<text x="128" y="205.3">3</text>
<text x="177.8" y="205.3">4</text>
<text x="227.6" y="205.3">5</text>
</g>
</svg>
